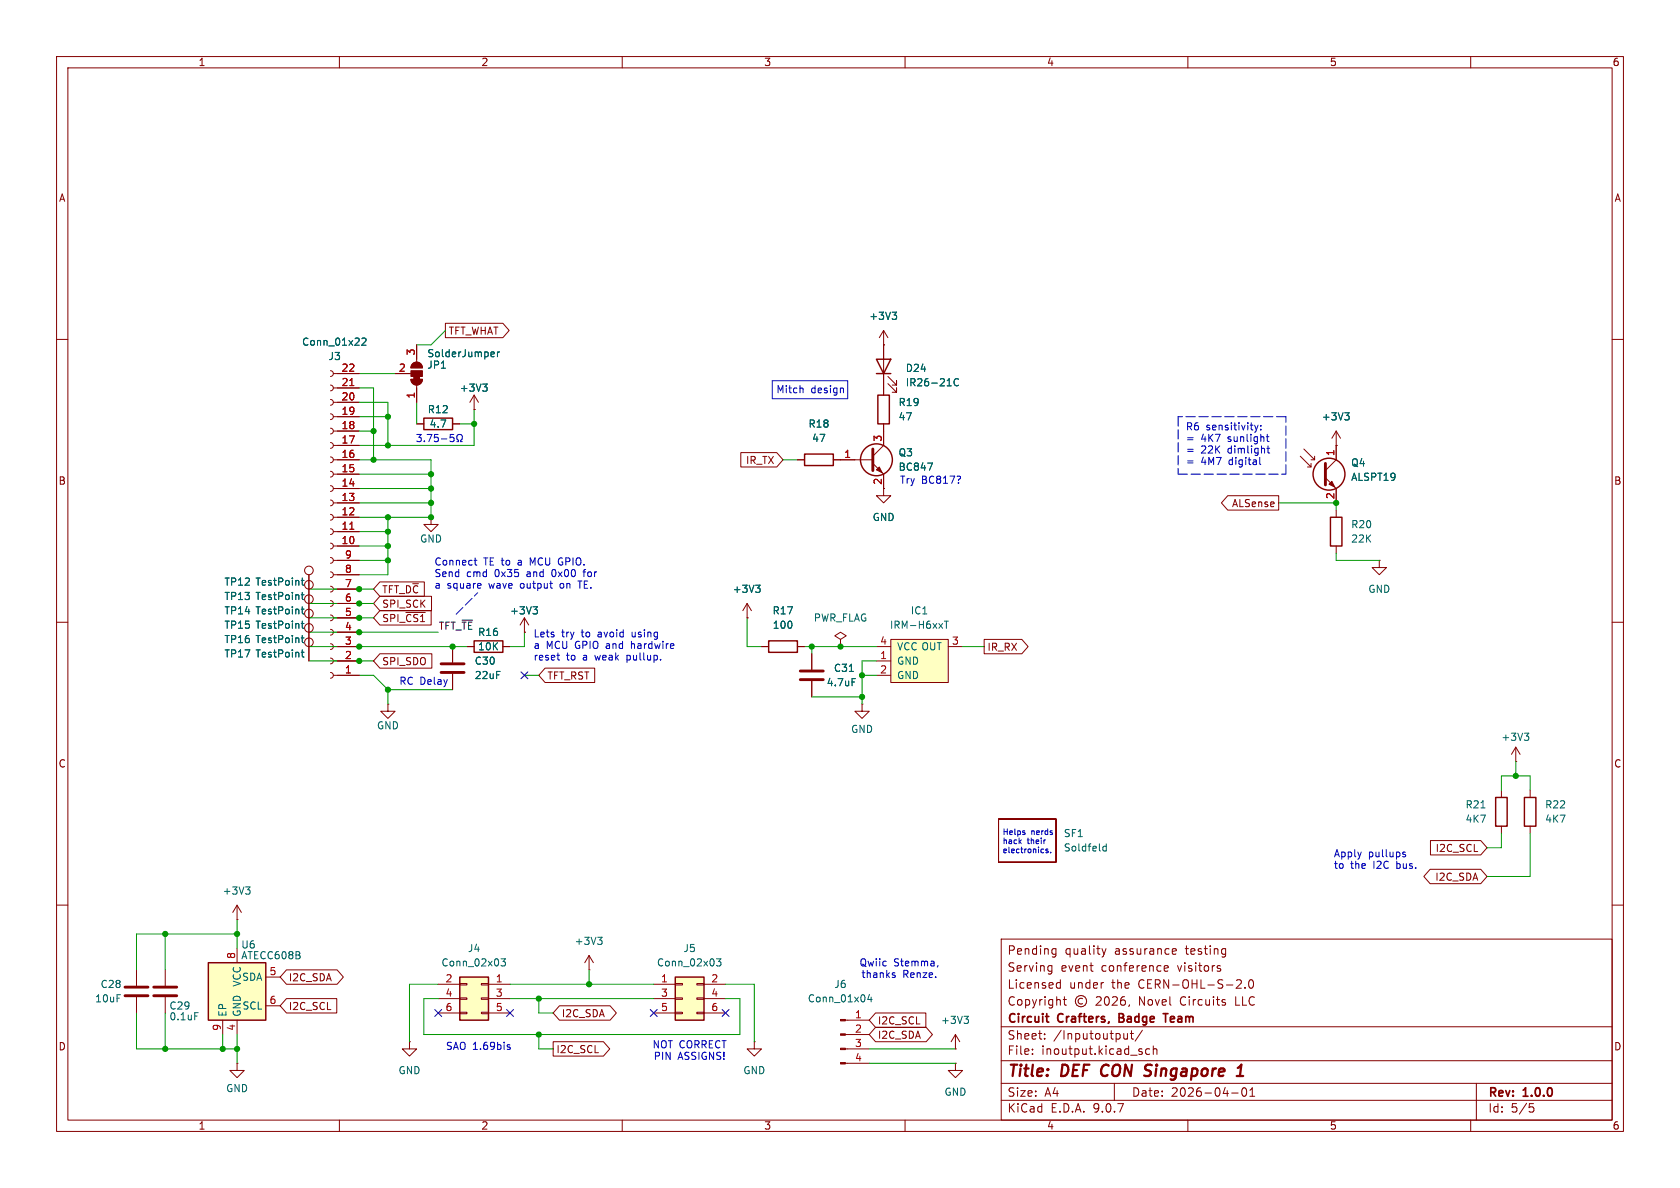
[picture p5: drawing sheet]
<svg xmlns="http://www.w3.org/2000/svg" width="297mm" height="210mm" viewBox="0 0 297 210" stroke-linecap="round" stroke-linejoin="round" font-family="sans-serif">
<g fill="none" stroke="#840000" stroke-width=".18">
<path d="M10 10h277v190h-277zM12 12h273v186h-273zM60 10v2M110 10v2M160 10v2M210 10v2M260 10v2M10 60h2M285 60h2M10 110h2M54.6 101.6v5.1M54.6 114.3v2.5"/>
<path d="M285 110h2M10 160h2M24.1 171.5v2.7M24.1 176.3v2.8M29.2 171.5v2.7M29.2 176.3v2.8M177 166h108v32h-108zM185.5 170.7l.5 .1M186 170.7v1.2l-.3 .3M186 171.6l-.5 .1M186.2 167.7l.5 .1M186.7 167.7v1.2l-.2 .2-.3 .1"/>
<path d="M186.7 168.6l-.5 .1M186.9 174.6h.6M186.9 173.8h.6M187.5 173.2v1.5M188 176.7h.5M188.2 176.2v1.3l.3 .2M191.4 176.6a.52 .52 0 0 0-.8 .4 .52 .52 0 0 0 .8 .4M193.8 176.3l.6-.1 .2 .1 .1 .3-1 1.1h1M194.8 167.7l.4 1M195 173.7h.1M195.2 168.7l-.2 .4M195.4 176.3l.2-.1a.81 .81 0 0 1 .6 .6 .81 .81 0 0 1-.3 .8l-.2 .1a.81 .81 0 0 1-.3-1.4z"/>
<path d="M195.5 167.7l-.3 1M196.7 176.3l.5-.1 .3 .1v.3l-.9 1.1h.9M198.8 176.2a.59 .59 0 0 0-.7 .6v.6l.1 .2 .5 .1 .2-.1 .1-.5-.2-.3h-.4l-.3 .3M199.7 177.6l-.2 .3M205.8 171.2l.7-.1v-.3l-.5-.1-.2 .2 .1 .7h.6M207.3 168.6h.6M207.3 167.8l.4-.1 .3 .4-.8 .1M215.4 171.2l.3 .1 .1 .2-.2 .2h-.3M215.4 170.7l.3 .1M216.2 167.7l.5 .1M216.5 177.2l.2 .2-.2 .3M216.5 176.7l.1 .1"/>
<path d="M216.7 167.7v1.2l-.3 .3M216.7 168.6l-.5 .1M218.6 173.3l.6-.1 .2 .1 .1 .3-1 1.1h1M220.1 174.6v.1M220.9 173.3l.2-.1a.81 .81 0 0 1 .6 .6 .81 .81 0 0 1-.3 .8l-.2 .1a.81 .81 0 0 1-.3-1.4zM285 160h2M60 198v2M110 198v2M160 198v2M177 194.5h108M177 191.5h108M177 187.5h108"/>
<path d="M177 181.5h108M182.5 186.3v.1M182.5 185.5v.1M184.7 183.6v.1M184.7 182.8v.1M197 191.5v3M198.7 182.7v.9l.4 .1 .2-.1M199.3 182.7v1M199.8 182.7h.6M200 182.2v1.3l.4 .2M202 182.1l-1.3 2M203.2 185.5l-.4-.1-.3 .3v.4l.2 .2h.5"/>
<path d="M203.9 185.5l.2-.1 .4 .1v.9M203.9 184.9v1.5M210 198v2M217.7 193.2h1.2M219.7 192.4l.2-.1a.81 .81 0 0 1 .6 .6 .81 .81 0 0 1-.3 .8l-.2 .1a.81 .81 0 0 1-.3-1.4zM221 193.8h.8M221 192.7l.4-.4v1.5M260 198v2M261 191.5v6.5M270.4 195.1h.7M270.5 195.7h.4l.3 .3-.2 .5-.5 .1"/>
<circle cx="54.6" cy="103.4" r=".76"/>
<circle cx="54.6" cy="113.5" r=".76"/>
<circle cx="54.6" cy="100.8" r=".76"/>
<circle cx="191.1" cy="177" r="1"/>
</g>
<path d="M202.8 189.2l.5 .2M202.9 188.2h.5M203.3 190l-.3 .2h-.5M218.6 190.2h1.2M218.8 188.8l.7-.6-.3 2" fill="none" stroke="#840000" stroke-width=".4"/>
<path d="M184.8 179.7h.6M197.8 179.9h.5M198.3 179.2h-.5v1.5h.6M205.6 179.2h.9M206.1 179.2v1.5M185.3 180.7h.1" fill="none" stroke="#840000" stroke-width=".3"/>
<path d="M53.3 115.3h.4M53.3 102.6h.4M53.3 105.1h.4M53.4 102.2v1.1l.3 .1M53.4 104.7v1.1l.3 .2M53.4 114.9v1.1l.3 .1M34.4 179h.6" fill="none" stroke="#006464" stroke-width=".18"/>
<path d="M22.1 176h4.1M22.1 174.5h4.1M27.2 176h4M27.2 174.5h4" fill="none" stroke="#840000" stroke-width=".51"/>
<path d="M81.3 172.7h5.1v7.6h-5.1z" fill="#ffffc2"/>
<path d="M81.3 172.7h5.1v7.6h-5.1z" fill="none" stroke="#840000" stroke-width=".25"/>
<g fill="none" stroke="#840000" stroke-width=".18">
<path d="M54.6 106.7v7.6M77.5 174h3.8M77.5 176.5h3.8M77.5 179.1h3.8M81.3 173.9h1.2v.2h-1.2zM81.3 176.4h1.2v.3h-1.2zM81.3 178.9h1.2v.3h-1.2zM85.1 173.9h1.3v.2h-1.3zM85.1 176.4h1.3v.3h-1.3zM85.1 178.9h1.3v.3h-1.3zM86.4 174h3.8M86.4 176.5h3.8"/>
<path d="M86.4 179.1h3.8"/>
<circle cx="54.6" cy="105.9" r=".76"/>
<circle cx="54.6" cy="108.5" r=".76"/>
<circle cx="54.6" cy="111" r=".76"/>
</g>
<path d="M53.3 107.7h.4M53.3 110.2h.4M53.3 112.8h.4M53.4 107.3v1l.3 .2M53.4 109.8v1.1l.3 .2M53.4 112.3v1.1l.3 .2M88.6 169.5h.8l-.5 .5 .4 .1v.5l-.2 .2-.5-.2" fill="none" stroke="#006464" stroke-width=".18"/>
<path d="M36.8 170.2h10.2v10.1h-10.2z" fill="#ffffc2"/>
<path d="M36.8 170.2h10.2v10.1h-10.2z" fill="none" stroke="#840000" stroke-width=".25"/>
<path d="M148.6 113l1-.6-1-.6-1 .6 1 .6v1.3M148.6 114.3h.1M41.9 167.6v2.6M47 172.7h2.5M47 177.8h2.5M39.4 180.3v2.6M41.9 188v1.2h1.3l-1.3 1.3-1.3-1.3h1.3M41.9 188h.1M41.9 180.3v2.6" fill="none" stroke="#840000" stroke-width=".18"/>
<path d="M157.5 113h10.1v7.7h-10.1z" fill="#ffffc2"/>
<g fill="none" stroke="#840000" stroke-width=".18">
<path d="M141 81.3h1.2M147.3 81.3h1.3M92.7 111.8h.1M92.7 109.2l-.8 1.3M92.7 109.2l.8 1.3M92.7 109.2v2.6M143.5 115.6v2.8M154.9 114.3h2.6M154.9 116.8h2.6M154.9 119.4h2.6M157.5 113h10.1v7.7h-10.1zM167.6 114.3h2.6"/>
<path d="M68.6 124.5v1.2h1.2l-1.2 1.3-1.3-1.3h1.3M68.6 124.5h.1M143.5 120.4v2.8M152.4 124.5v1.2h1.3l-1.3 1.3-1.3-1.3h1.3M152.4 124.5h.1M41.9 162.6h.1M41.9 160l-.8 1.3M41.9 160l.8 1.3M41.9 160v2.6M72.4 184.2v1.2h1.3l-1.3 1.3-1.3-1.3h1.3M72.4 184.2h.1"/>
</g>
<path d="M94.2 107.3h.8l-.4 .4M94.8 107.7l.2 .3v.3l-.2 .2M150.2 118.7h.7M150.6 120h.6M166.9 109.8h.8M167.3 109.8v1.3M43.4 156.8h.8l-.4 .5M44 157.3l.2 .2v.3l-.2 .3" fill="none" stroke="#006464" stroke-width=".18"/>
<path d="M141.5 118.6h4M141.5 120.1h4" fill="none" stroke="#840000" stroke-width=".51"/>
<path d="M142.2 80.3h5.1v2h-5.1z" fill="none" stroke="#840000" stroke-width=".25"/>
<path d="M119.4 172.7h5.1v7.6h-5.1z" fill="#ffffc2"/>
<g fill="none" stroke="#840000" stroke-width=".25">
<path d="M74.9 73.9h5.1v2h-5.1zM154.9 63.5h2.6l-1.3 2.5zM154.9 66h2.6M155.2 69.9h2v5h-2zM235.2 91.4h2v5.1h-2zM83.8 113.3h5.1v2h-5.1zM135.9 113.3h5.1v2h-5.1zM264.4 141h2v5.1h-2zM269.5 141h2v5.1h-2zM119.4 172.7h5.1v7.6h-5.1z"/>
<circle cx="154.9" cy="81.3" r="2.82"/>
<circle cx="234.9" cy="83.8" r="2.82"/>
</g>
<g fill="none" stroke="#840000" stroke-width=".18">
<path d="M78.7 57.1h10.2l1.1 1.3-1.1 1.3h-10.2zM156.2 58.4v11.5M156.2 58.4l-.8 1.3M156.2 58.4l.8 1.3M58.4 78.2l.4 .2 .1 .3-.1 .4-.4 .1M58.4 75.7l.4 .1 .1 .4-.1 .4-.4 .1M58.4 73.2l.4 .1 .1 .4-.1 .3-.4 .2M58.4 70.6l.4 .2 .1 .3-.1 .4-.4 .1M58.4 68.1l.4 .1 .1 .4-.1 .3-.4 .2M58.4 65.5l.4 .2 .1 .3-.1 .4-.4 .1M58.9 66h4.6M58.9 78.7h4.6"/>
<path d="M58.9 76.2h4.6M58.9 73.7h4.6M58.9 71.1h4.6M58.9 68.6h4.6M69.8 66h2.8M72.6 67.1h2.1a1.02 1.02 0 0 1-1 1 1.02 1.02 0 0 1-1.1-1zM72.9 64.3a1.02 1.02 0 0 1 1.1-.2 1.02 1.02 0 0 1 .7 .9h-2.1zM73.7 61v3M73.7 68.1v3M73.7 74.9h1.2M80 74.9h1.3M83.8 72.4h.1"/>
<path d="M83.8 69.9l-.7 1.2M83.8 69.9l.8 1.2M83.8 69.9v2.5M156.2 61h.1M156.2 74.9v3.8l-1.9 1.9M157 67.8l1.5 1.5v-.7v.7h-.8M157 66.5l1.5 1.6v-.8v.8h-.8M230.5 79.4l1.9 1.9v-.7M236.2 78.7h.1M236.2 76.2v5.1l-1.9 1.9M236.2 76.2l-.7 1.3M236.2 76.2l.8 1.3"/>
<path d="M58.4 98.6l.4 .1 .1 .4-.1 .3-.4 .2M58.4 96l.4 .2 .1 .3-.1 .4-.4 .1M58.4 93.5l.4 .1 .1 .4-.1 .3-.4 .2M58.4 90.9l.4 .2 .1 .3-.1 .4-.4 .1M58.4 88.4l.4 .1 .1 .4-.1 .4-.4 .1M58.4 85.9l.4 .1 .1 .4-.1 .3-.4 .2M58.4 83.3l.4 .2 .1 .3-.1 .4-.4 .1M58.4 80.8l.4 .1 .1 .4-.1 .3-.4 .2M58.9 99.1h4.6M58.9 96.5h4.6M58.9 94h4.6M58.9 91.4h4.6"/>
<path d="M58.9 88.9h4.6M58.9 86.4h4.6M58.9 83.8h4.6M58.9 81.3h4.6M76.2 91.4v1.3h1.3l-1.3 1.3-1.3-1.3h1.3M76.2 91.4h.1M131 80h6.3l1.1 1.3-1.1 1.3h-6.3zM141 81.3h1.2M147.3 81.3h7M154.3 81.9l1.9 1.9v3.8h1.3l-1.3 1.3-1.3-1.3h1.3M217 87.6h9.1v2.6h-9.1l-1.1-1.3zM229.9 80.6l1.9 2v-.7"/>
<path d="M231.1 82.6h.7M231.8 81.3h.6M234.3 84.5l1.9 1.9v2.5M236.2 90.2v1.2M236.2 96.5v1.3M243.8 99.1v1.2h1.3l-1.3 1.3-1.2-1.3h1.2M243.8 99.1h.1M54.6 101.6v15.2M58.4 118.9l.4 .1 .1 .4-.1 .3-.4 .2M58.4 116.3l.4 .2 .1 .3-.1 .4-.4 .1M58.4 113.8l.4 .1 .1 .4-.1 .4-.4 .1M58.4 111.3l.4 .1 .1 .4-.1 .3-.4 .2"/>
<path d="M58.4 108.7l.4 .2 .1 .3-.1 .4-.4 .1M58.4 106.2l.4 .1 .1 .4-.1 .3-.4 .2M58.4 103.6l.4 .2 .1 .3-.1 .4-.4 .1M58.4 101.1l.4 .1 .1 .4-.1 .4-.4 .1M58.9 114.3h4.6M58.9 119.4h4.6M58.9 116.8h4.6M58.9 111.8h4.6M58.9 109.2h4.6M58.9 106.7h4.6M58.9 104.1h4.6M58.9 101.6h4.6"/>
<path d="M67.2 105.4h9.1v2.6h-9.1l-1.2-1.3zM67.2 102.9h7.8v2.5h-7.8l-1.2-1.3zM67.2 107.9h9v2.6h-9l-1.2-1.3zM67.2 115.6h9.1v2.5h-9.1l-1.2-1.3zM71.7 108.3h3.5M80 114.3v2.8M80 119.1v2.8M82.5 114.3h1.3M88.9 114.3h1.3M92.7 111.8h.1M96.4 118.1h8.7v2.6h-8.7l-1.2-1.3zM132.1 109.2h.1"/>
<path d="M132.1 106.7l-.8 1.3M132.1 106.7l.7 1.3M132.1 106.7v2.5M134.6 114.3h1.3M141 114.3h1.2M143.5 115.6v2.8M174 113h6.6l1.2 1.3-1.2 1.3h-6.6zM143.5 120.4v2.8M265.4 139.7v1.3M268 134.6h.1M268 132.1l-.8 1.3M268 132.1l.7 1.3"/>
<path d="M268 132.1v2.5M270.5 139.7v1.3M176.5 144.8h10.2zM176.5 144.8v7.6zM176.5 152.4h10.2zM186.7 144.8v7.6zM252.8 153.7h9l1.1 1.2-1.1 1.3h-9l-1.1-1.3zM252.9 148.6h8.9l1.1 1.3-1.1 1.2h-8.9zM265.4 146.1v1.2M270.5 146.1v1.2M50.6 171.4h9l1.1 1.3-1.1 1.3h-9l-1.1-1.3zM50.6 176.5h8.9v2.6h-8.9l-1.1-1.3z"/>
<path d="M98.9 177.8h9l1.1 1.3-1.1 1.2h-9l-1.1-1.2zM104.1 171.5h.1M104.1 168.9l-.7 1.3M104.1 168.9l.8 1.3M104.1 168.9v2.6M115.6 174h3.8M115.6 176.5h3.8M115.6 179.1h3.8M119.4 173.9h1.2v.2h-1.2zM119.4 176.4h1.2v.3h-1.2zM119.4 178.9h1.2v.3h-1.2zM123.2 173.9h1.3v.2h-1.3z"/>
<path d="M123.2 176.4h1.3v.3h-1.3zM123.2 178.9h1.3v.3h-1.3zM124.5 174h3.8M124.5 176.5h3.8M124.5 179.1h3.8M154.8 179.1h8.9v2.5h-8.9l-1.1-1.3zM97.8 184.1h8.9l1.1 1.3-1.1 1.3h-8.9zM133.3 184.2v1.2h1.3l-1.3 1.3-1.2-1.3h1.2M133.3 184.2h.1M149.5 180.3h4.2M149.5 182.9h4.2M149.5 185.4h4.2"/>
<path d="M149.5 188h4.2M154.8 181.6h8.9l1.1 1.3-1.1 1.3h-8.9l-1.1-1.3zM168.9 185.4h.1M168.9 188v1.2h1.3l-1.3 1.3-1.3-1.3h1.3M168.9 188h.1M168.9 182.9l-.8 1.3M168.9 182.9l.8 1.3M168.9 182.9v2.5"/>
</g>
<g fill="none" stroke="#006464" stroke-width=".18">
<path d="M64 59.9l.5-.1 .2 .3-.8 .9h.8M157.7 55.2h.8l-.4 .5M158.3 55.7l.2 .2v.3l-.2 .3M85.3 67.9h.8l-.4 .5M85.9 68.4l.2 .2v.3l-.2 .3M87 62.2l.3 .1 .1 .2-.6 .1M87.3 63l-.3 .1M87.9 62.2v.9M88.3 62.2l-.4 .3M167.4 68.2h.8M169.4 67.1a.6 .6 0 0 0-.8 .4 .6 .6 0 0 0 .6 .7l.2-.1M237.7 73h.8l-.4 .5"/>
<path d="M238.3 73.5l.2 .2v.3l-.2 .2M164 81.9h.8l-.5 1.2M53.3 102.6h.4M53.3 105.1h.4M53.3 107.7h.4M53.3 110.2h.4M53.3 112.8h.4M53.3 115.3h.4M53.4 102.2v1.1l.3 .1M53.4 104.7v1.1l.3 .2M53.4 107.3v1l.3 .2M53.4 109.8v1.1l.3 .2"/>
<path d="M53.4 112.3v1.1l.3 .2M53.4 114.9v1.1l.3 .1M94.2 107.3h.8l-.4 .4M94.8 107.7l.2 .3v.3l-.2 .2M133.6 103.4h.8l-.4 .5M134.1 103.9l.3 .3v.3l-.3 .2M150.2 118.7h.7M150.6 120h.6M269.5 129.6h.8l-.5 .5M270 130.1l.3 .2v.3l-.3 .3M195.6 149.2v1.2M195.6 149.7l-.4-.1-.2 .2 .1 .6h.5"/>
<path d="M261.8 142.8h.7M105.7 165.7h.7l-.4 .5M106.2 166.2l.2 .2v.3l-.2 .2M126.7 169.5h.8l-.5 .5 .4 .1v.5l-.2 .2-.5-.2M153.7 175.8l-.3 .9h.8M154 176.3v.8M170.4 179.6h.8l-.4 .5M171 180.1l.2 .3v.3l-.2 .2"/>
</g>
<path d="M154.3 79.4v3.8M234.3 81.9v3.8M78 117.3h4M78 118.9h4" fill="none" stroke="#840000" stroke-width=".51"/>
<g fill="#840000" stroke="#840000" stroke-width=".18">
<path d="M73.2 66.5h1v.6h-1z"/>
<path d="M72.6 67.1h2.1a1.02 1.02 0 0 1-1 1 1.02 1.02 0 0 1-1.1-1z"/>
<path d="M72.6 65.5h2.1v1h-2.1z"/>
<path d="M72.9 64.3a1.02 1.02 0 0 1 1.1-.2 1.02 1.02 0 0 1 .7 .9h-2.1z"/>
<path d="M148.6 180.2h.9v.3h-.9z"/>
<path d="M148.6 182.8h.9v.2h-.9z"/>
<path d="M148.6 185.3h.9v.2h-.9z"/>
<path d="M148.6 187.8h.9v.3h-.9z"/>
<path d="M154.9 83.1l.5-.5 .6 1z"/>
<path d="M234.9 85.6l.6-.5 .5 1z"/>
</g>
<path d="M61.8 68.2h.8M61.8 93.6h.8" fill="none" stroke="#a90000" stroke-width=".18"/>
<g fill="none" stroke="#0000c2" stroke-width=".18">
<path d="M73.7 76.8h.8l-.4 .5 .3 .1v.6l-.2 .1-.5-.1M75 78v.1M75.5 76.8h.8l-.5 1.3M77.4 76.8h-.6v.6l.2-.1h.4l.1 .2-.1 .5-.1 .1-.5-.1M78 77.6h1M80.2 76.8h-.6v.6l.1-.1h.5l.1 .2-.1 .5-.2 .1-.4-.1M80.8 78.1h.3v-.3a.54 .54 0 0 1-.3-.7 .54 .54 0 0 1 .7-.2 .58 .58 0 0 1-.1 .9v.3h.3M136.5 67.3h13.4v3.2h-13.4zM141.8 68.6l.2 .2v.6M149.1 68.7v.7M221.8 75.2l.3 .8M222.1 76l-.2 .4"/>
<path d="M222.4 75.2l-.3 .8M222.9 75.9v.1M222.9 75.2v.1M223.9 77.2h.4M224 79.2h.5M224 76.8v1.1l.3 .1M224.2 78.8v1.1l.3 .2M83.8 99h.5M84 98.6v1.1l.3 .2M169.7 84.2v.4M222.7 80.9v1.1l.2 .1M85 103.2v.2l-.6 .2"/>
<path d="M98.4 115.8h.5M98.7 116.6l.2 .1M102.1 102.7h.8M103.1 101.1h.4M103.3 100.7l-.1 1.2M181.1 147.2l.1 .1-.1 .2M181.1 146.9h.1M185.3 150.1h-.3l-.1 .1v.2l.4 .1v.2h-.4M185.7 150.7h.1M248 151l.5 .1v.2l-.2 .2-.3-.1M248 150.7h.5M157.9 172.4h.3l.1 .2-.2 .2h-.2"/>
<path d="M157.9 172h.3M165.8 170.7l-.1 .2M89.7 185l.5 .3-.1 .2h-.3M89.7 184.7h.4"/>
</g>
<path d="M208.3 73.7v10.1M227.3 73.7h-19M208.3 83.8h19M227.3 83.8v-10.1M80.6 108.6l3.9-3.8" fill="none" stroke="#0000c2" stroke-width=".18" stroke-dasharray="1.7 .6"/>
<g fill="none" stroke="#009600" stroke-width=".18">
<path d="M78.7 58.4l-2.5 2.6h-2.5M63.5 68.6h2.5v12.7M63.5 71.1h5.1v7.6M63.5 66h6.3M63.5 76.2h2.5M63.5 73.7h5.1M73.7 71.1v3.8M81.3 74.9h2.5M83.8 72.4v6.3h-20.3M63.5 81.3h12.7v10.1h-12.7M63.5 94h5.1M63.5 99.1h5.1"/>
<path d="M63.5 96.5h5.1M63.5 86.4h12.7M63.5 88.9h12.7M63.5 83.8h12.7M68.6 91.4v10.2h-5.1M138.4 81.3h2.6M226.1 88.9h10.1v1.3M236.2 97.8v1.3h7.6M54.6 109.2h11.4M54.6 114.3h27.9M54.6 116.8h11.4M54.6 111.8h22.9"/>
<path d="M54.6 106.7h11.4M54.6 104.1h11.4M63.5 119.4h2.5l2.6 2.5M92.7 111.8v2.5h-2.5M92.7 119.4h2.5M132.1 109.2v5.1h2.5M142.2 114.3h12.7M143.5 114.3v1.3M152.4 119.4h2.5M154.9 116.8h-2.5v7.7M170.2 114.3h3.8M68.6 121.9v2.6"/>
<path d="M68.6 121.9h11.4M143.5 123.2h8.9M265.4 139.7v-2.5h5.1v2.5M268 134.6v2.6M265.4 147.3v2.6h-2.5M270.5 147.3v7.6h-7.6M24.1 179.1v6.3h17.8M29.2 165.1v6.4M29.2 179.1v6.3M41.9 165.1h-17.8v6.4M41.9 162.6v5M77.5 174h-5.1v10.2"/>
<path d="M77.5 176.5h-2.6v6.4h55.9v-6.4h-2.5M90.2 174h25.4M90.2 176.5h25.4M95.2 176.5v2.6h2.6M104.1 171.5v2.5M128.3 174h5v10.2M39.4 182.9v2.5M41.9 182.9v5.1M95.2 182.9v2.5h2.6M153.7 185.4h15.2M153.7 188h15.2"/>
</g>
<path d="M92.1 118.8l1.2 1.2M93.3 118.8l-1.2 1.2M76.9 178.5l1.2 1.2M78.1 178.5l-1.2 1.2M89.6 178.5l1.2 1.2M90.8 178.5l-1.2 1.2M115 178.5l1.2 1.2M116.2 178.5l-1.2 1.2M127.7 178.5l1.2 1.2M128.9 178.5l-1.2 1.2" fill="none" stroke="#000084" stroke-width=".18"/>
<g fill="#009600" stroke="#009600" stroke-width=".18">
<circle cx="268" cy="137.2" r=".46"/>
<circle cx="236.2" cy="88.9" r=".46"/>
<circle cx="68.6" cy="121.9" r=".46"/>
<circle cx="29.2" cy="185.4" r=".46"/>
<circle cx="95.2" cy="182.9" r=".46"/>
<circle cx="29.2" cy="165.1" r=".46"/>
<circle cx="95.2" cy="176.5" r=".46"/>
<circle cx="39.4" cy="185.4" r=".46"/>
<circle cx="41.9" cy="185.4" r=".46"/>
<circle cx="41.9" cy="165.1" r=".46"/>
<circle cx="76.2" cy="91.4" r=".46"/>
<circle cx="80" cy="114.3" r=".46"/>
<circle cx="63.5" cy="111.8" r=".46"/>
<circle cx="63.5" cy="109.2" r=".46"/>
<circle cx="68.6" cy="78.7" r=".46"/>
<circle cx="66" cy="81.3" r=".46"/>
<circle cx="66" cy="76.2" r=".46"/>
<circle cx="68.6" cy="73.7" r=".46"/>
<circle cx="68.6" cy="91.4" r=".46"/>
<circle cx="76.2" cy="88.9" r=".46"/>
<circle cx="76.2" cy="86.4" r=".46"/>
<circle cx="83.8" cy="74.9" r=".46"/>
<circle cx="76.2" cy="83.8" r=".46"/>
<circle cx="152.4" cy="123.2" r=".46"/>
<circle cx="104.1" cy="174" r=".46"/>
<circle cx="68.6" cy="99.1" r=".46"/>
<circle cx="68.6" cy="94" r=".46"/>
<circle cx="68.6" cy="96.5" r=".46"/>
<circle cx="63.5" cy="116.8" r=".46"/>
<circle cx="63.5" cy="114.3" r=".46"/>
<circle cx="63.5" cy="106.7" r=".46"/>
<circle cx="63.5" cy="104.1" r=".46"/>
<circle cx="148.6" cy="114.3" r=".46"/>
<circle cx="152.4" cy="119.4" r=".46"/>
<circle cx="143.5" cy="114.3" r=".46"/>
</g>
<g font-size="2.8" fill="#840000">
<text x="178" y="190.9">Title:</text>
<text x="187.7" y="190.9">DEF CON</text>
<text x="204" y="190.9">Singapore</text>
</g>
<g font-size="2.1" fill="#840000">
<text x="178" y="172">Serving</text>
<text x="178" y="169">Pending</text>
<text x="187.5" y="172">event</text>
<text x="188.2" y="169">quality</text>
<text x="194.7" y="172">conference</text>
<text x="197.1" y="169">assurance</text>
<text x="208.3" y="172">visitors</text>
<text x="209.8" y="169">testing</text>
<text x="178" y="178">Copyright</text>
<text x="178" y="175">Licensed</text>
<text x="189" y="175">under</text>
<text x="196.6" y="175">the</text>
<text x="201.4" y="175">CERN-OHL-S-2.0</text>
<text x="201.5" y="178">Novel</text>
<text x="208.9" y="178">Circuits</text>
<text x="218.8" y="178">LLC</text>
<text x="178" y="184">Sheet:</text>
<text x="178" y="181.2">Circuit</text>
<text x="186.2" y="184">/Inputoutput/</text>
<text x="187.1" y="181.2">Crafters,</text>
<text x="198.5" y="181.2">Badge</text>
<text x="207.1" y="181.2">Team</text>
<text x="178" y="186.7">File:</text>
<text x="184.1" y="186.7">inoutput.kicad_sch</text>
<text x="178" y="196.9">KiCad</text>
<text x="178" y="194.1">Size:</text>
<text x="184.7" y="194.1">A4</text>
<text x="185.7" y="196.9">E.D.A.</text>
<text x="193.3" y="196.9">9.0.7</text>
<text x="200" y="194.1">Date:</text>
<text x="207" y="194.1">2026-04-01</text>
<text x="263" y="194.3">Rev:</text>
<text x="263" y="196.9">Id:</text>
<text x="267.1" y="196.9">5/5</text>
<text x="269.4" y="194.3">1.0.0</text>
</g>
<g font-size="1.8" fill="#840000">
<text x="35" y="11.9">1</text>
<text x="85" y="11.9">2</text>
<text x="135" y="11.9">3</text>
<text x="185" y="11.9">4</text>
<text x="235" y="11.9">5</text>
<text x="285" y="11.9">6</text>
<text x="10.3" y="35.9">A</text>
<text x="285.3" y="35.9">A</text>
<text x="79.2" y="59.4">TFT_WHAT</text>
<text x="131.8" y="82.2">IR_TX</text>
<text x="10.3" y="85.9">B</text>
<text x="217.7" y="89.9">ALSense</text>
<text x="285.3" y="85.9">B</text>
<text x="67.5" y="107.6">SPI_SCK</text>
<text x="67.5" y="105.1">TFT_D~{C}</text>
<text x="67.5" y="110.2">SPI_~{CS1}</text>
<text x="67.5" y="117.8">SPI_SDO</text>
<text x="174.5" y="115.3">IR_RX</text>
<text x="96.7" y="120.3">TFT_RST</text>
<text x="10.3" y="135.9">C</text>
<text x="285.3" y="135.9">C</text>
<text x="253.6" y="155.9">I2C_SDA</text>
<text x="253.7" y="150.8">I2C_SCL</text>
<text x="51" y="173.7">I2C_SDA</text>
<text x="51" y="178.8">I2C_SCL</text>
<text x="10.3" y="185.9">D</text>
<text x="99.2" y="180">I2C_SDA</text>
<text x="155.1" y="183.8">I2C_SDA</text>
<text x="155.1" y="181.3">I2C_SCL</text>
<text x="285.3" y="185.9">D</text>
<text x="98.3" y="186.4">I2C_SCL</text>
<text x="35" y="199.9">1</text>
<text x="85" y="199.9">2</text>
<text x="135" y="199.9">3</text>
<text x="185" y="199.9">4</text>
<text x="235" y="199.9">5</text>
<text x="285" y="199.9">6</text>
</g>
<g font-size="1.8" fill="#006464">
<text x="153.6" y="56.7">+3V3</text>
<text x="53.3" y="61.3">Conn_01x22</text>
<text x="58" y="63.9">J3</text>
<text x="75.4" y="65.4">JP1</text>
<text x="75.4" y="63.3">SolderJumper</text>
<text x="160" y="66">D24</text>
<text x="81.2" y="69.4">+3V3</text>
<text x="158.8" y="72">R19</text>
<text x="160" y="68.5">IR26-21C</text>
<text x="75.5" y="73.3">R12</text>
<text x="75.9" y="75.8">4.7</text>
<text x="142.8" y="75.8">R18</text>
<text x="158.8" y="74.5">47</text>
<text x="233.6" y="74.5">+3V3</text>
<text x="143.5" y="78.3">47</text>
<text x="158.8" y="83.4">BC847</text>
<text x="158.8" y="80.9">Q3</text>
<text x="238.8" y="82.7">Q4</text>
<text x="238.8" y="85.2">ALSPT19</text>
<text x="154.2" y="92.3">GND</text>
<text x="238.8" y="93.6">R20</text>
<text x="74.2" y="96.1">GND</text>
<text x="238.8" y="96.1">22K</text>
<text x="39.6" y="103.7">TP12</text>
<text x="39.6" y="106.3">TP13</text>
<text x="45.1" y="103.7">TestPoint</text>
<text x="45.1" y="106.3">TestPoint</text>
<text x="129.4" y="105">+3V3</text>
<text x="241.8" y="105">GND</text>
<text x="39.6" y="108.8">TP14</text>
<text x="39.6" y="111.4">TP15</text>
<text x="39.6" y="113.9">TP16</text>
<text x="45.1" y="108.8">TestPoint</text>
<text x="45.1" y="111.4">TestPoint</text>
<text x="45.1" y="113.9">TestPoint</text>
<text x="84.4" y="112.6">R16</text>
<text x="90.1" y="108.8">+3V3</text>
<text x="136.5" y="108.8">R17</text>
<text x="136.5" y="111.4">100</text>
<text x="143.8" y="110.1">PWR_FLAG</text>
<text x="157.2" y="111.4">IRM-H6xxT</text>
<text x="160.9" y="108.8">IC1</text>
<text x="39.6" y="116.4">TP17</text>
<text x="45.1" y="116.4">TestPoint</text>
<text x="83.8" y="117.7">C30</text>
<text x="84.4" y="115.2">10K</text>
<text x="147.3" y="119">C31</text>
<text x="158.5" y="115.2">VCC OUT</text>
<text x="158.5" y="117.7">GND</text>
<text x="83.8" y="120.2">22uF</text>
<text x="146.1" y="121.5">4.7uF</text>
<text x="158.5" y="120.2">GND</text>
<text x="66.5" y="129.1">GND</text>
<text x="150.4" y="129.8">GND</text>
<text x="265.3" y="131.2">+3V3</text>
<text x="259" y="143.1">R21</text>
<text x="273.1" y="143.1">R22</text>
<text x="188" y="148.2">SF1</text>
<text x="259" y="145.6">4K7</text>
<text x="273.1" y="145.6">4K7</text>
<text x="188" y="150.7">Soldfeld</text>
<text x="39.3" y="158.3">+3V3</text>
<text x="42.6" y="167.9">U6</text>
<text x="101.5" y="167.2">+3V3</text>
<text x="42.6" y="169.8">ATECC608B</text>
<text x="42.7" y="173.6">SDA</text>
<text x="77.9" y="171">Conn_02x03</text>
<text x="82.6" y="168.5">J4</text>
<text x="116" y="171">Conn_02x03</text>
<text x="120.7" y="168.5">J5</text>
<text x="16.7" y="177.4">10uF</text>
<text x="17.7" y="174.9">C28</text>
<text x="29.9" y="178.7">C29</text>
<text x="40.2" y="179.8" transform="rotate(-90 40.2 179.8)">EP</text>
<text x="42.8" y="178.7">SCL</text>
<text x="42.8" y="179.8" transform="rotate(-90 42.8 179.8)">GND</text>
<text x="42.8" y="174.5" transform="rotate(-90 42.8 174.5)">VCC</text>
<text x="142.7" y="177.4">Conn_01x04</text>
<text x="147.4" y="174.9">J6</text>
<text x="29.9" y="180.6">0.1uF</text>
<text x="166.3" y="181.2">+3V3</text>
<text x="70.4" y="190.1">GND</text>
<text x="131.3" y="190.1">GND</text>
<text x="39.9" y="193.3">GND</text>
<text x="166.9" y="193.9">GND</text>
</g>
<g font-size="1.8" fill="#a90000">
<text x="60.3" y="65.8">22</text>
<text x="70.4" y="65.8">2</text>
<text x="73.4" y="62.9" transform="rotate(-90 73.4 62.9)">3</text>
<text x="60.3" y="70.9">20</text>
<text x="60.3" y="68.3">21</text>
<text x="73.4" y="70.6" transform="rotate(-90 73.4 70.6)">1</text>
<text x="60.3" y="75.9">18</text>
<text x="60.3" y="73.4">19</text>
<text x="60.3" y="83.6">15</text>
<text x="60.3" y="81">16</text>
<text x="60.3" y="78.5">17</text>
<text x="149.2" y="81">1</text>
<text x="156" y="78.2" transform="rotate(-90 156 78.2)">3</text>
<text x="236" y="80.7" transform="rotate(-90 236 80.7)">1</text>
<text x="60.3" y="88.6">13</text>
<text x="60.3" y="86.1">14</text>
<text x="156" y="85.8" transform="rotate(-90 156 85.8)">2</text>
<text x="236" y="88.3" transform="rotate(-90 236 88.3)">2</text>
<text x="60.3" y="93.7">11</text>
<text x="60.3" y="91.2">12</text>
<text x="60.3" y="96.3">10</text>
<text x="60.9" y="101.3">8</text>
<text x="60.9" y="98.8">9</text>
<text x="60.9" y="106.4">6</text>
<text x="60.9" y="103.9">7</text>
<text x="60.9" y="111.5">4</text>
<text x="60.9" y="109">5</text>
<text x="60.9" y="119.1">1</text>
<text x="60.9" y="116.6">2</text>
<text x="60.9" y="114">3</text>
<text x="155.5" y="114">4</text>
<text x="155.5" y="116.6">1</text>
<text x="155.5" y="119.1">2</text>
<text x="168.2" y="114">3</text>
<text x="41.7" y="169.6" transform="rotate(-90 41.7 169.6)">8</text>
<text x="47.6" y="172.5">5</text>
<text x="78.7" y="173.7">2</text>
<text x="87.6" y="173.7">1</text>
<text x="116.8" y="173.7">1</text>
<text x="125.7" y="173.7">2</text>
<text x="47.6" y="177.5">6</text>
<text x="78.7" y="176.3">4</text>
<text x="78.7" y="178.8">6</text>
<text x="87.6" y="176.3">3</text>
<text x="87.6" y="178.8">5</text>
<text x="116.8" y="176.3">3</text>
<text x="116.8" y="178.8">5</text>
<text x="125.7" y="176.3">4</text>
<text x="125.7" y="178.8">6</text>
<text x="39.1" y="182.3" transform="rotate(-90 39.1 182.3)">9</text>
<text x="41.7" y="182.3" transform="rotate(-90 41.7 182.3)">4</text>
<text x="151.1" y="180.1">1</text>
<text x="151.1" y="182.6">2</text>
<text x="151.1" y="185.2">3</text>
<text x="151.1" y="187.7">4</text>
</g>
<g font-size="1.8" fill="#0000c2">
<text x="137.2" y="69.6">Mitch</text>
<text x="143.4" y="69.6">design</text>
<text x="209.5" y="76.2">R6</text>
<text x="213.2" y="76.2">sensitivity:</text>
<text x="209.5" y="78.2">=</text>
<text x="209.5" y="80.3">=</text>
<text x="209.5" y="82.3">=</text>
<text x="212.3" y="78.2">4K7</text>
<text x="212.3" y="80.3">22K</text>
<text x="212.3" y="82.3">4M7</text>
<text x="217.2" y="78.2">sunlight</text>
<text x="217.2" y="80.3">dimlight</text>
<text x="217.3" y="82.3">digital</text>
<text x="159" y="85.6">Try</text>
<text x="162.9" y="85.6">BC817?</text>
<text x="76.7" y="100.1">Connect</text>
<text x="85.5" y="100.1">TE to</text>
<text x="91.8" y="100.1">a</text>
<text x="94.2" y="100.1">MCU GPIO.</text>
<text x="76.7" y="102.1">Send</text>
<text x="76.7" y="104.1">a</text>
<text x="79" y="104.1">square</text>
<text x="82.5" y="102.1">cmd</text>
<text x="86.5" y="104.1">wave</text>
<text x="87.6" y="102.1">0x35</text>
<text x="92.3" y="104.1">output</text>
<text x="93.4" y="102.1">and</text>
<text x="98" y="102.1">0x00</text>
<text x="99.5" y="104.1">on</text>
<text x="102.9" y="104.1">TE.</text>
<text x="103.8" y="102.1">for</text>
<text x="94.2" y="112.8">Lets</text>
<text x="99.3" y="112.8">try</text>
<text x="102.9" y="112.8">to</text>
<text x="106" y="112.8">avoid</text>
<text x="112.2" y="112.8">using</text>
<text x="94.2" y="114.8">a</text>
<text x="94.2" y="116.8">reset</text>
<text x="96.6" y="114.8">MCU GPIO and</text>
<text x="100.1" y="116.8">to</text>
<text x="103.2" y="116.8">a</text>
<text x="105.5" y="116.8">weak</text>
<text x="111.3" y="116.8">pullup.</text>
<text x="112" y="114.8">hardwire</text>
<text x="70.5" y="121.3">RC Delay</text>
<text x="235.7" y="151.6">Apply</text>
<text x="235.7" y="153.7">to</text>
<text x="238.8" y="153.7">the</text>
<text x="241.9" y="151.6">pullups</text>
<text x="242.9" y="153.7">I2C</text>
<text x="247.1" y="153.7">bus.</text>
<text x="151.9" y="171">Qwiic</text>
<text x="152.2" y="173.1">thanks</text>
<text x="158" y="171">Stemma,</text>
<text x="159.6" y="173.1">Renze.</text>
<text x="78.7" y="185.7">SAO 1.69bis</text>
<text x="115.3" y="185.5">NOT CORRECT</text>
<text x="115.5" y="187.6">PIN</text>
<text x="119.8" y="187.6">ASSIGNS!</text>
</g>
<text font-size="1.8" fill="#0f0f0f" x="77.5" y="111.4">TFT_~{TE}</text>
<g font-size="1.4" fill="#0000c2">
<text x="177.2" y="147.7">Helps</text>
<text x="177.2" y="149.3">hack</text>
<text x="181.7" y="149.3">their</text>
<text x="182.3" y="147.7">nerds</text>
<text x="177.2" y="150.9">electronics.</text>
</g>
</svg>
